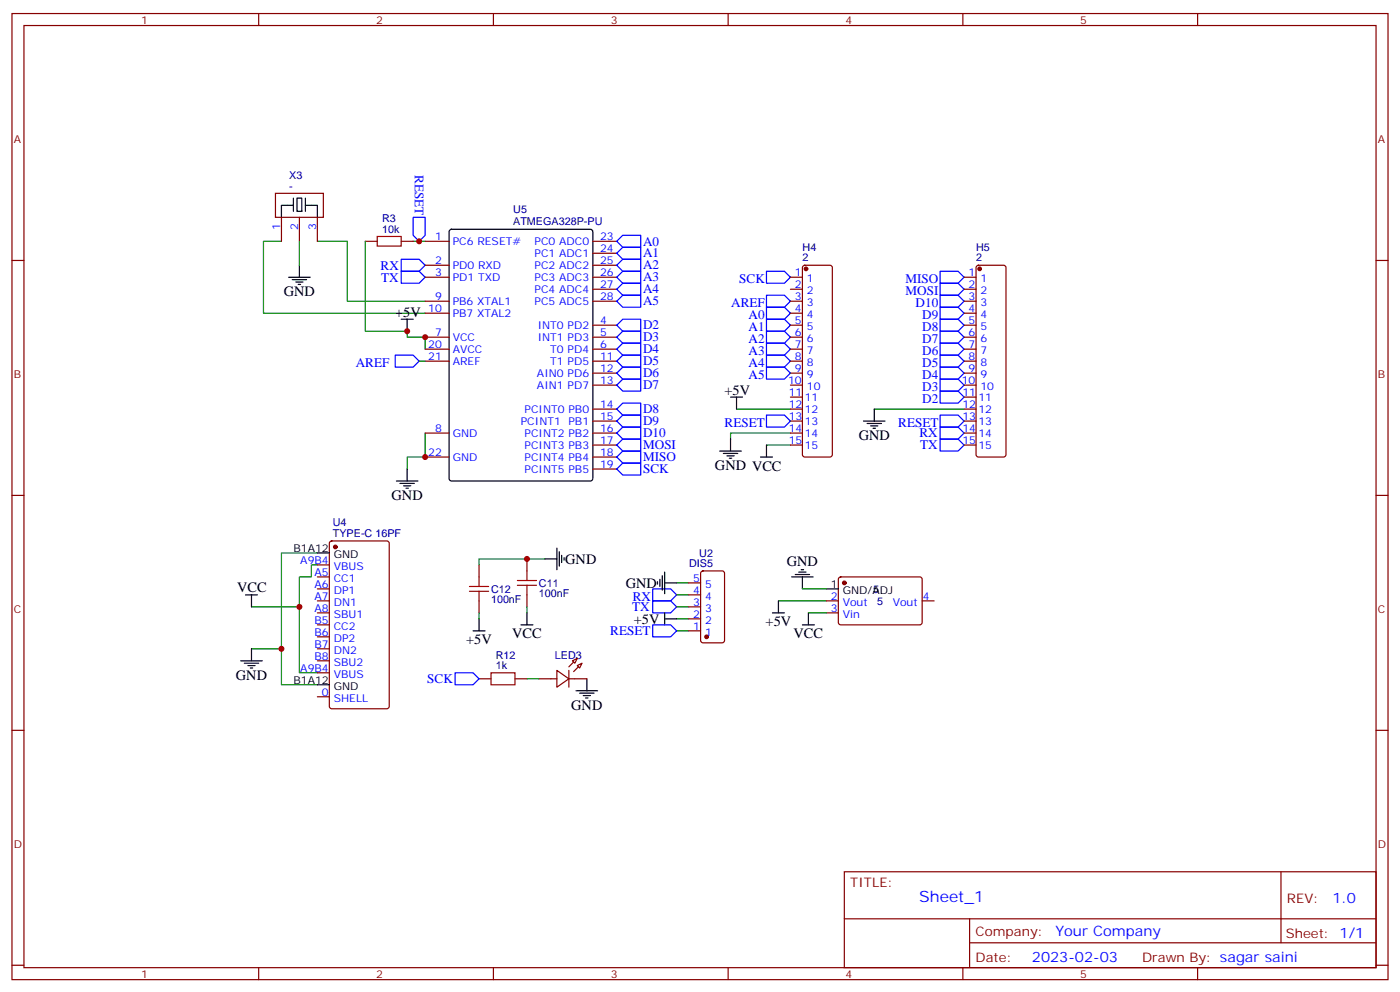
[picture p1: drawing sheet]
<svg xmlns="http://www.w3.org/2000/svg" width="412mm" height="292mm" viewBox="0 0 412 292" stroke-linecap="round" stroke-linejoin="round" font-family="sans-serif">
<g fill="none" stroke="#870000" stroke-width=".35">
<path d="M3.5 4h405.4v284.3h-405.4zM7.1 7.5h398.2v277.3h-398.2zM76.2 4v3.5M145.3 4v3.5M214.5 4v3.5M283.6 4v3.5M352.8 4v3.5M81.1 56.9h14.1v7.1h-14.1zM3.5 76.7h3.6M82.9 64v7M88.2 64v7M93.5 64v7"/>
<path d="M107.6 71h3.5M118.2 71h3.5M125.2 71h7.1M125.2 78.1h7.1M174.6 71h7.1M174.6 78.1h7.1M174.6 74.5h7.1M236.6 78.3l.5-.2h7.4l.5 .2 .2 .5v55l-.3 .5-.4 .2h-7.4l-.5-.2-.2-.5v-55zM287.7 78.3l.5-.2h7.4l.5 .2 .2 .5v55l-.2 .5-.5 .2h-7.4l-.5-.2-.2-.5v-55zM405.3 76.7h3.6M125.2 81.6h7.1M125.2 99.2h7.1"/>
<path d="M125.2 88.7h7.1M125.2 92.2h7.1M174.6 81.6h7.1M174.6 95.7h7.1M174.6 99.2h7.1M174.6 88.7h7.1M174.6 85.1h7.1M232.8 81.6h3.6M232.8 95.7h3.6M232.8 99.2h3.6M232.8 88.7h3.6M232.8 92.2h3.6"/>
<path d="M232.8 85.1h3.6M284 81.6h3.5M284 95.7h3.5M284 99.2h3.5M284 88.7h3.5M284 92.2h3.5M284 85.1h3.5M125.2 102.8h7.1M125.2 106.3h7.1M174.6 102.8h7.1M174.6 106.3h7.1M174.6 109.8h7.1"/>
<path d="M174.6 113.3h7.1M232.8 102.8h3.6M232.8 106.3h3.6M232.8 109.8h3.6M232.8 113.3h3.6M232.8 116.9h3.6M284 102.8h3.5M284 106.3h3.5M284 109.8h3.5M284 113.3h3.5M284 116.9h3.5M125.2 127.5h7.1"/>
<path d="M125.2 134.5h7.1M174.6 127.5h7.1M174.6 120.4h7.1M174.6 123.9h7.1M174.6 131h7.1M174.6 134.5h7.1M174.6 138h7.1M232.8 127.5h3.6M232.8 120.4h3.6M232.8 123.9h3.6M232.8 131h3.6M284 127.5h3.5"/>
<path d="M284 120.4h3.5M284 123.9h3.5M284 131h3.5M3.5 145.8h3.6M97.2 159.4l.5-.2h16.2l.7 .4 .1 48.3-.5 .6-16.5 .1-.6-.5-.1-48.2zM405.3 145.8h3.6M93.5 176.8h3.5M93.5 166.3h3.5M93.5 169.8h3.5M93.5 173.3h3.5M141.1 166.3v3.5M141.1 176.8v3.6"/>
<path d="M155.2 164.5v3.5M155.2 175.1v3.5M202.8 178.6h3.6M202.8 175.1h3.6M202.8 171.6h3.6M206.6 168.2l.5-.2h5.6l.7 .5v20l-.4 .6-5.9 .1-.7-.5v-20zM243.4 176.8h3.5M247.2 170l.4-.2h23.6l.4 .7v13l-.7 .4-23.5-.1-.5-.6v-12.7zM271.6 176.8h3.6M93.5 180.4h3.5M93.5 183.9h3.5M93.5 187.4h3.5"/>
<path d="M93.5 191h3.5M93.5 194.5h3.5M93.5 198h3.5M141.1 199.8h3.5M151.7 199.8h3.5M158.7 199.8h5.3M164 197.3l3.6 2.5-3.6 2.4zM167.6 199.8h5.3M167.6 197.3v4.9M168.6 194.5l1.4-.7-.7 1.4zM170 195.9l1.4-.7-.7 1.4zM202.8 185.7h3.6"/>
<path d="M202.8 182.1h3.6M243.4 180.4h3.5M3.5 214.9h3.6M93.5 205.1h3.5M405.3 214.9h3.6M248.7 256.6h156.6v28.2h-156.6zM377.3 256.6v20.9M248.7 270.4h156.5M285.6 277.5h119.6M285.6 270.4v14.1M3.5 284.1h3.6M76.2 284.8v3.5"/>
<path d="M145.3 284.8v3.5M214.5 284.8v3.5M283.6 284.8v3.5M352.8 284.8v3.5M405.3 284.1h3.6"/>
</g>
<g fill="none" stroke="#008700" stroke-width=".35">
<path d="M82.9 71h-5.3v21.2h47.6M88.2 71v7.1M93.5 71h8.8v17.7h22.9M107.6 71v26.5h12.3v1.7h5.3v3.6M121.7 71h3.5M123.5 106.3h1.7M125.2 127.5v7h-5.3v3.5M217 120.4h15.8M225.8 131h7M232.8 127.5h-17.6v1.7M257.5 120.4h26.5M74.1 178.6h14.1"/>
<path d="M93.5 166.3h-1.8v3.5h-3.5v28.2h5.3M93.5 162.7h-10.6v38.8h10.6M155.2 178.6v1.8M160.5 164.5h-19.4v1.8M199.3 178.6h3.5M199.3 175.1h3.5M199.3 171.6h3.5M229.3 176.8h14.1M236.4 173.3h7M74.1 191h8.8M141.1 180.4v1.7M155.2 199.8h3.5"/>
<path d="M199.3 185.7h3.5M199.3 182.1h3.5M238.1 180.4h5.3"/>
</g>
<g fill="none" stroke="#00f" stroke-width=".35">
<path d="M118.2 79.8h5.3l1.7 1.8-1.7 1.8h-5.3zM118.2 76.3h5.3l1.7 1.8-1.7 1.7h-5.3zM121.7 64h3.5v5.3l-1.7 1.7-1.8-1.7zM183.4 69.3h5.3v3.5h-5.3l-1.7-1.8zM183.4 72.8h5.3v3.5h-5.3l-1.7-1.8zM183.4 76.3h5.3v3.5h-5.3l-1.7-1.7zM183.4 79.8h5.3v3.6h-5.3l-1.7-1.8zM225.8 79.8h5.3l1.7 1.8-1.7 1.8h-5.3zM276.9 79.8h5.3l1.8 1.8-1.8 1.8h-5.3zM183.4 83.4h5.3v3.5h-5.3l-1.7-1.8zM183.4 86.9h5.3v3.5h-5.3l-1.7-1.7zM183.4 93.9h5.3v3.6h-5.3l-1.7-1.8z"/>
<path d="M183.4 97.5h5.3v3.5h-5.3l-1.7-1.8zM225.8 86.9h5.3l1.7 1.8-1.7 1.7h-5.3zM225.8 97.5h5.3l1.7 1.7-1.7 1.8h-5.3zM225.8 93.9h5.3l1.7 1.8-1.7 1.8h-5.3zM225.8 90.4h5.3l1.7 1.8-1.7 1.7h-5.3zM276.9 86.9h5.3l1.8 1.8-1.8 1.7h-5.3zM276.9 90.4h5.3l1.8 1.8-1.8 1.7h-5.3zM276.9 93.9h5.3l1.8 1.8-1.8 1.8h-5.3zM276.9 97.5h5.3l1.8 1.7-1.8 1.8h-5.3zM276.9 83.4h5.3l1.8 1.7-1.8 1.8h-5.3zM116.4 104.5h5.3l1.8 1.8-1.8 1.8h-5.3zM183.4 101h5.3v3.5h-5.3l-1.7-1.7z"/>
<path d="M183.4 104.5h5.3v3.6h-5.3l-1.7-1.8zM183.4 108.1h5.3v3.5h-5.3l-1.7-1.8zM183.4 111.6h5.3v3.5h-5.3l-1.7-1.8zM183.4 118.6h5.3v3.6h-5.3l-1.7-1.8zM225.8 108.1h5.3l1.7 1.7-1.7 1.8h-5.3zM225.8 104.5h5.3l1.7 1.8-1.7 1.8h-5.3zM225.8 101h5.3l1.7 1.8-1.7 1.7h-5.3zM276.9 101h5.3l1.8 1.8-1.8 1.7h-5.3zM276.9 104.5h5.3l1.8 1.8-1.8 1.8h-5.3zM276.9 108.1h5.3l1.8 1.7-1.8 1.8h-5.3zM276.9 111.6h5.3l1.8 1.7-1.8 1.8h-5.3zM276.9 115.1h5.3l1.8 1.8-1.8 1.7h-5.3z"/>
<path d="M183.4 122.2h5.3v3.5h-5.3l-1.7-1.8zM183.4 125.7h5.3v3.5h-5.3l-1.7-1.7zM183.4 129.2h5.3v3.6h-5.3l-1.7-1.8zM183.4 132.8h5.3v3.5h-5.3l-1.7-1.8zM183.4 136.3h5.3v3.5h-5.3l-1.7-1.8zM225.8 122.2h5.3l1.7 1.7-1.7 1.8h-5.3zM276.9 122.2h5.3l1.8 1.7-1.8 1.8h-5.3zM276.9 125.7h5.3l1.8 1.8-1.8 1.7h-5.3zM276.9 129.2h5.3l1.8 1.8-1.8 1.8h-5.3zM192.3 173.3h5.3l1.7 1.8-1.7 1.7h-5.3zM192.3 176.8h5.3l1.7 1.8-1.7 1.8h-5.3zM134.1 198h5.2l1.8 1.8-1.8 1.7h-5.2z"/>
<path d="M192.3 183.9h5.3l1.7 1.8-1.7 1.7h-5.3z"/>
</g>
<path d="M111.1 69.6h7.1v2.8h-7.1zM138.3 174h5.6M138.3 172.6h5.6M141.1 169.8v2.8M141.1 174v2.8M152.4 172.3h5.6M152.4 170.9h5.6M155.2 168v2.9M155.2 172.3v2.8M144.6 198h7.1v3.5h-7.1z" fill="none" stroke="#a10000" stroke-width=".35"/>
<g fill="none" stroke="#000" stroke-width=".35">
<path d="M86.4 58.3v3.9M87.5 58.3h1.4v3.9h-1.4zM90 58.3v3.9M86.4 60.4h-3.5v3.6M88.2 78.1v3.5M90 60.4h3.5v3.6M132.5 67.7l.5-.2h40.9l.7 .4v73l-.4 .6-41.2 .1-.7-.5v-72.9zM85 81.6h6.4M86.1 82.3h4.2M87.1 83h2.2M87.8 83.7h.7M118.2 93.9h3.5"/>
<path d="M119.9 93.9v3.6M215.2 116.9h3.5M217 116.9v3.5M119.9 138v3.6M212 132.8h6.4M213.1 133.5h4.2M214.1 134.2h2.2M214.8 134.9h.7M215.2 129.2v3.6M224 134.5h3.5M225.8 131v3.5M254.4 123.9h6.3"/>
<path d="M255.4 124.6h4.2M256.5 125.3h2.1M257.2 126h.7M257.5 120.4v3.5M116.8 141.6h6.3M117.8 142.3h4.3M118.9 143h2.1M119.6 143.7h.7M72.3 175.1h3.5M74.1 175.1v3.5M93.5 162.7h3.5M160.5 164.5h3.5"/>
<path d="M164 161.3v6.4M164.7 162.4v4.2M165.5 163.4v2.2M166.2 164.1v.8M193.7 171.2v.7M194.4 170.5v2.1M195.1 169.4v4.3M195.8 171.6h3.5M195.8 168.4v6.3M229.3 176.8v3.6M233.2 169.8h6.3M234.2 169.1h4.3"/>
<path d="M235.3 168.4h2.1M236 167.7h.7M236.4 169.8v3.5M243.4 173.3h3.5M70.9 194.5h6.4M72 195.2h4.2M73 195.9h2.1M73.7 196.6h.7M74.1 191v3.5M139.3 185.7h3.6M141.1 182.1v3.6M153.5 183.9h3.5"/>
<path d="M155.2 180.4v3.5M172.9 199.8v3.5M195.8 180.4v3.5M195.8 182.1h3.5M227.5 180.4h3.6M236.4 183.9h3.5M238.1 180.4v3.5M93.5 201.5h3.5M169.7 203.3h6.3M170.7 204h4.3M171.8 204.7h2.1M172.5 205.4h.7"/>
</g>
<g fill="#870000" stroke="#870000" stroke-width=".35">
<path d="M169 197.7l1.4-1.4z"/>
<path d="M167.6 196.3l1.4-1.5z"/>
<circle cx="288.6" cy="79.1" r=".53"/>
<circle cx="237.4" cy="79.1" r=".53"/>
<circle cx="248.7" cy="171.6" r=".53"/>
<circle cx="208.1" cy="187.4" r=".53"/>
<circle cx="98.8" cy="161" r=".53"/>
</g>
<g fill="#c00">
<circle cx="125.2" cy="99.2" r=".88"/>
<circle cx="119.9" cy="97.5" r=".88"/>
<circle cx="125.2" cy="134.5" r=".88"/>
<circle cx="123.5" cy="71" r=".88"/>
<circle cx="88.2" cy="178.6" r=".88"/>
<circle cx="82.9" cy="191" r=".88"/>
<circle cx="155.2" cy="164.5" r=".88"/>
</g>
<text font-size="4.6" fill="#00f" x="270.8" y="265.6">Sheet_1</text>
<g font-size="4.2">
<text x="83.6" y="87.2">GND</text>
<text x="116.4" y="93.2">+5V</text>
<text x="213.4" y="116.2">+5V</text>
<text x="252.9" y="129.6">GND</text>
<text x="210.6" y="138.4">GND VCC</text>
<text x="115.4" y="147.2">GND</text>
<text x="166.5" y="165.9">GND</text>
<text x="231.8" y="166.6">GND</text>
<text x="184.3" y="172.9">GND</text>
<text x="69.8" y="174.4">VCC</text>
<text x="186.7" y="183.5">+5V</text>
<text x="225.5" y="184.3">+5V</text>
<text x="137.3" y="189.6">+5V</text>
<text x="150.9" y="187.8">VCC</text>
<text x="233.8" y="187.8">VCC</text>
<text x="69.5" y="200.1">GND</text>
<text x="168.3" y="209">GND</text>
</g>
<g font-size="4.2" fill="#00f">
<text x="392.5" y="265.8">1.0</text>
<text x="310.9" y="275.4">Your Company</text>
<text x="304" y="283.2">2023-02-03</text>
</g>
<g font-size="3.9" fill="#00f">
<text x="122.2" y="51.4" transform="rotate(90 122.2 51.4)">RESET</text>
<text x="189.4" y="72.3">A0</text>
<text x="189.4" y="75.7">A1</text>
<text x="112.1" y="79.3">RX</text>
<text x="112.3" y="82.8">TX</text>
<text x="189.4" y="79.2">A2</text>
<text x="189.4" y="82.8">A3</text>
<text x="217.8" y="83.4">SCK</text>
<text x="266.7" y="83.4">MISO</text>
<text x="189.4" y="86.3">A4</text>
<text x="189.4" y="89.8">A5</text>
<text x="266.7" y="86.9">MOSI</text>
<text x="215.4" y="90.4">AREF</text>
<text x="220.5" y="93.9">A0</text>
<text x="269.7" y="90.4">D10</text>
<text x="271.7" y="93.9">D9</text>
<text x="189.4" y="97">D2</text>
<text x="189.4" y="100.4">D3</text>
<text x="220.5" y="101">A2</text>
<text x="220.5" y="97.5">A1</text>
<text x="271.7" y="97.5">D8</text>
<text x="271.7" y="101">D7</text>
<text x="189.4" y="103.9">D4</text>
<text x="189.4" y="107.5">D5</text>
<text x="220.5" y="104.5">A3</text>
<text x="271.7" y="104.5">D6</text>
<text x="104.8" y="108.1">AREF</text>
<text x="189.4" y="111">D6</text>
<text x="220.5" y="111.6">A5</text>
<text x="220.5" y="108.1">A4</text>
<text x="271.7" y="108.1">D5</text>
<text x="271.7" y="111.6">D4</text>
<text x="189.4" y="114.5">D7</text>
<text x="271.7" y="115.1">D3</text>
<text x="271.7" y="118.6">D2</text>
<text x="189.4" y="121.6">D8</text>
<text x="189.4" y="125.1">D9</text>
<text x="213.5" y="125.7">RESET</text>
<text x="264.6" y="125.7">RESET</text>
<text x="189.4" y="128.6">D10</text>
<text x="270.9" y="128.7">RX</text>
<text x="189.4" y="132.2">MOSI</text>
<text x="189.4" y="135.8">MISO</text>
<text x="271.1" y="132.2">TX</text>
<text x="189.4" y="139.3">SCK</text>
<text x="186.2" y="179.9">TX</text>
<text x="186.4" y="176.8">RX</text>
<text x="179.8" y="186.9">RESET</text>
<text x="125.9" y="201">SCK</text>
</g>
<g font-size="3.9" fill="#800">
<text x="250.5" y="261.2">TITLE:</text>
<text x="379.1" y="265.8">REV:</text>
<text x="287.4" y="275.4">Company:</text>
<text x="378.7" y="276">Sheet: 1/1</text>
<text x="287.4" y="283">Date:</text>
<text x="336.4" y="283.1">Drawn By: sagar saini</text>
</g>
<g font-size="3.2" fill="#800">
<text x="41.6" y="7">1</text>
<text x="110.8" y="7">2</text>
<text x="179.9" y="7">3</text>
<text x="249.1" y="7">4</text>
<text x="318.2" y="7">5</text>
<text x="4.1" y="42.1">A</text>
<text x="405.9" y="42.1">A</text>
<text x="4.1" y="111.2">B</text>
<text x="405.9" y="111.2">B</text>
<text x="4.1" y="180.4">C</text>
<text x="405.9" y="180.4">C</text>
<text x="4.1" y="249.5">D</text>
<text x="405.9" y="249.5">D</text>
<text x="41.6" y="287.8">1</text>
<text x="110.8" y="287.8">2</text>
<text x="179.9" y="287.8">3</text>
<text x="249.1" y="287.8">4</text>
<text x="318.2" y="287.8">5</text>
</g>
<g font-size="3.2" fill="#000080">
<text x="85.2" y="52.7">X3</text>
<text x="85.2" y="55.8">-</text>
<text x="112.5" y="65.3">R3</text>
<text x="151.2" y="62.8">U5</text>
<text x="112.5" y="68.5">10k</text>
<text x="151.2" y="66.1">ATMEGA328P-PU</text>
<text x="236.4" y="76.8">2</text>
<text x="236.4" y="73.8">H4</text>
<text x="287.6" y="76.8">2</text>
<text x="287.6" y="73.8">H5</text>
<text x="98.1" y="154.9">U4</text>
<text x="98.1" y="158.2">TYPE-C 16PF</text>
<text x="203" y="167">DIS5</text>
<text x="206" y="163.8">U2</text>
<text x="158.7" y="172.8">C11</text>
<text x="144.6" y="177.6">100nF</text>
<text x="144.6" y="174.5">C12</text>
<text x="158.7" y="175.8">100nF</text>
<text x="257.2" y="174.5">5</text>
<text x="258.4" y="178">5</text>
<text x="146.1" y="197">1k</text>
<text x="146.1" y="193.9">R12</text>
<text x="163.5" y="193.9">LED3</text>
</g>
<g font-size="3.2" fill="#00f">
<text x="82.5" y="67.7" transform="rotate(-90 82.5 67.7)">1</text>
<text x="87.8" y="67.7" transform="rotate(-90 87.8 67.7)">2</text>
<text x="93.1" y="67.7" transform="rotate(-90 93.1 67.7)">3</text>
<text x="128.2" y="70.7">1</text>
<text x="176.7" y="70.7">23</text>
<text x="128.2" y="77.7">2</text>
<text x="133.3" y="72.1">PC6 RESET#</text>
<text x="157.5" y="72.1">PC0 ADC0</text>
<text x="157.5" y="75.6">PC1 ADC1</text>
<text x="176.7" y="74.2">24</text>
<text x="176.7" y="77.7">25</text>
<text x="128.2" y="81.2">3</text>
<text x="133.3" y="79.1">PD0 RXD</text>
<text x="133.3" y="82.7">PD1 TXD</text>
<text x="157.5" y="79.1">PC2 ADC2</text>
<text x="157.5" y="82.7">PC3 ADC3</text>
<text x="176.7" y="81.2">26</text>
<text x="234.2" y="81.2">1</text>
<text x="237.7" y="83">1</text>
<text x="285.3" y="81.2">1</text>
<text x="288.8" y="83">1</text>
<text x="128.2" y="88.3">9</text>
<text x="133.3" y="89.7">PB6 XTAL1</text>
<text x="157.5" y="86.2">PC4 ADC4</text>
<text x="157.5" y="89.7">PC5 ADC5</text>
<text x="176.7" y="84.8">27</text>
<text x="176.7" y="88.3">28</text>
<text x="234.2" y="88.3">3</text>
<text x="234.2" y="84.8">2</text>
<text x="237.7" y="86.5">2</text>
<text x="285.3" y="88.3">3</text>
<text x="285.3" y="84.8">2</text>
<text x="288.8" y="86.5">2</text>
<text x="126.1" y="91.8">10</text>
<text x="133.3" y="93.2">PB7 XTAL2</text>
<text x="176.7" y="95.4">4</text>
<text x="234.2" y="95.4">5</text>
<text x="234.2" y="91.8">4</text>
<text x="237.7" y="93.6">4</text>
<text x="237.7" y="90.1">3</text>
<text x="285.3" y="95.4">5</text>
<text x="285.3" y="91.8">4</text>
<text x="288.8" y="93.6">4</text>
<text x="288.8" y="90.1">3</text>
<text x="128.2" y="98.9">7</text>
<text x="133.3" y="100.3">VCC</text>
<text x="158.4" y="96.8">INT0 PD2</text>
<text x="158.4" y="100.3">INT1 PD3</text>
<text x="176.7" y="98.9">5</text>
<text x="234.2" y="98.9">6</text>
<text x="237.7" y="100.6">6</text>
<text x="237.7" y="97.1">5</text>
<text x="285.3" y="98.9">6</text>
<text x="288.8" y="100.6">6</text>
<text x="288.8" y="97.1">5</text>
<text x="126.1" y="102.4">20</text>
<text x="126.1" y="105.9">21</text>
<text x="133.3" y="103.8">AVCC</text>
<text x="133.3" y="107.4">AREF</text>
<text x="162.1" y="103.8">T0 PD4</text>
<text x="162.1" y="107.4">T1 PD5</text>
<text x="176.7" y="102.4">6</text>
<text x="176.7" y="105.9">11</text>
<text x="234.2" y="105.9">8</text>
<text x="234.2" y="102.4">7</text>
<text x="237.7" y="107.7">8</text>
<text x="237.7" y="104.2">7</text>
<text x="285.3" y="105.9">8</text>
<text x="285.3" y="102.4">7</text>
<text x="288.8" y="107.7">8</text>
<text x="288.8" y="104.2">7</text>
<text x="158.2" y="110.9">AIN0 PD6</text>
<text x="176.7" y="109.5">12</text>
<text x="176.7" y="113">13</text>
<text x="232.2" y="113">10</text>
<text x="234.2" y="109.5">9</text>
<text x="237.7" y="111.2">9</text>
<text x="283.3" y="113">10</text>
<text x="285.3" y="109.5">9</text>
<text x="288.8" y="111.2">9</text>
<text x="158.2" y="114.4">AIN1 PD7</text>
<text x="232.3" y="116.5">11</text>
<text x="237.1" y="117.9">11</text>
<text x="237.7" y="114.8">10</text>
<text x="283.5" y="116.5">11</text>
<text x="288.2" y="117.9">11</text>
<text x="288.8" y="114.8">10</text>
<text x="153.4" y="125">PCINT1</text>
<text x="154.5" y="121.5">PCINT0 PB0</text>
<text x="167.5" y="125">PB1</text>
<text x="176.7" y="120.1">14</text>
<text x="176.7" y="123.6">15</text>
<text x="232.3" y="120.1">12</text>
<text x="232.3" y="123.6">13</text>
<text x="237.1" y="121.5">12</text>
<text x="237.1" y="125">13</text>
<text x="283.5" y="120.1">12</text>
<text x="283.5" y="123.6">13</text>
<text x="288.2" y="121.5">12</text>
<text x="288.2" y="125">13</text>
<text x="128.2" y="127.1">8</text>
<text x="133.3" y="128.5">GND</text>
<text x="154.5" y="128.5">PCINT2 PB2</text>
<text x="176.7" y="127.1">16</text>
<text x="176.7" y="130.6">17</text>
<text x="232.3" y="127.1">14</text>
<text x="232.3" y="130.6">15</text>
<text x="237.1" y="128.5">14</text>
<text x="283.5" y="127.1">14</text>
<text x="283.5" y="130.6">15</text>
<text x="288.2" y="128.5">14</text>
<text x="126.1" y="134.2">22</text>
<text x="133.3" y="135.6">GND</text>
<text x="154.5" y="132">PCINT3 PB3</text>
<text x="154.5" y="135.6">PCINT4 PB4</text>
<text x="176.7" y="134.2">18</text>
<text x="176.7" y="137.7">19</text>
<text x="237.1" y="132">15</text>
<text x="288.2" y="132">15</text>
<text x="154.5" y="139.1">PCINT5 PB5</text>
<text x="88.5" y="165.9">A9B4</text>
<text x="98.3" y="167.7">VBUS</text>
<text x="92.7" y="169.4">A5</text>
<text x="92.7" y="173">A6</text>
<text x="98.3" y="171.2">CC1</text>
<text x="204.2" y="171.2">5</text>
<text x="207.7" y="173">5</text>
<text x="92.7" y="176.5">A7</text>
<text x="98.3" y="174.7">DP1</text>
<text x="98.3" y="178.3">DN1</text>
<text x="204.2" y="178.3">3</text>
<text x="204.2" y="174.7">4</text>
<text x="207.7" y="176.5">4</text>
<text x="244.8" y="176.5">2</text>
<text x="248.2" y="178.3">Vout</text>
<text x="263" y="178.3">Vout</text>
<text x="271.8" y="176.5">4</text>
<text x="92.6" y="183.6">B5</text>
<text x="92.7" y="180">A8</text>
<text x="98.3" y="181.8">SBU1</text>
<text x="98.3" y="185.3">CC2</text>
<text x="204.2" y="185.3">1</text>
<text x="204.2" y="181.8">2</text>
<text x="207.7" y="183.6">2</text>
<text x="207.7" y="180">3</text>
<text x="244.8" y="180">3</text>
<text x="248.2" y="181.8">Vin</text>
<text x="92.6" y="187.1">B6</text>
<text x="92.6" y="190.6">B7</text>
<text x="98.3" y="188.8">DP2</text>
<text x="207.7" y="187.1">1</text>
<text x="88.5" y="197.7">A9B4</text>
<text x="92.6" y="194.1">B8</text>
<text x="98.3" y="192.4">DN2</text>
<text x="98.3" y="195.9">SBU2</text>
<text x="98.3" y="199.4">VBUS</text>
<text x="94.8" y="204.7">0</text>
<text x="98.3" y="206.5">SHELL</text>
</g>
<g font-size="3.2">
<text x="86.4" y="162.4">B1A12</text>
<text x="98.3" y="164.1">GND</text>
<text x="244.8" y="173">1</text>
<text x="248.2" y="174.7">GND/ADJ</text>
<text x="86.4" y="201.2">B1A12</text>
<text x="98.3" y="203">GND</text>
</g>
</svg>
